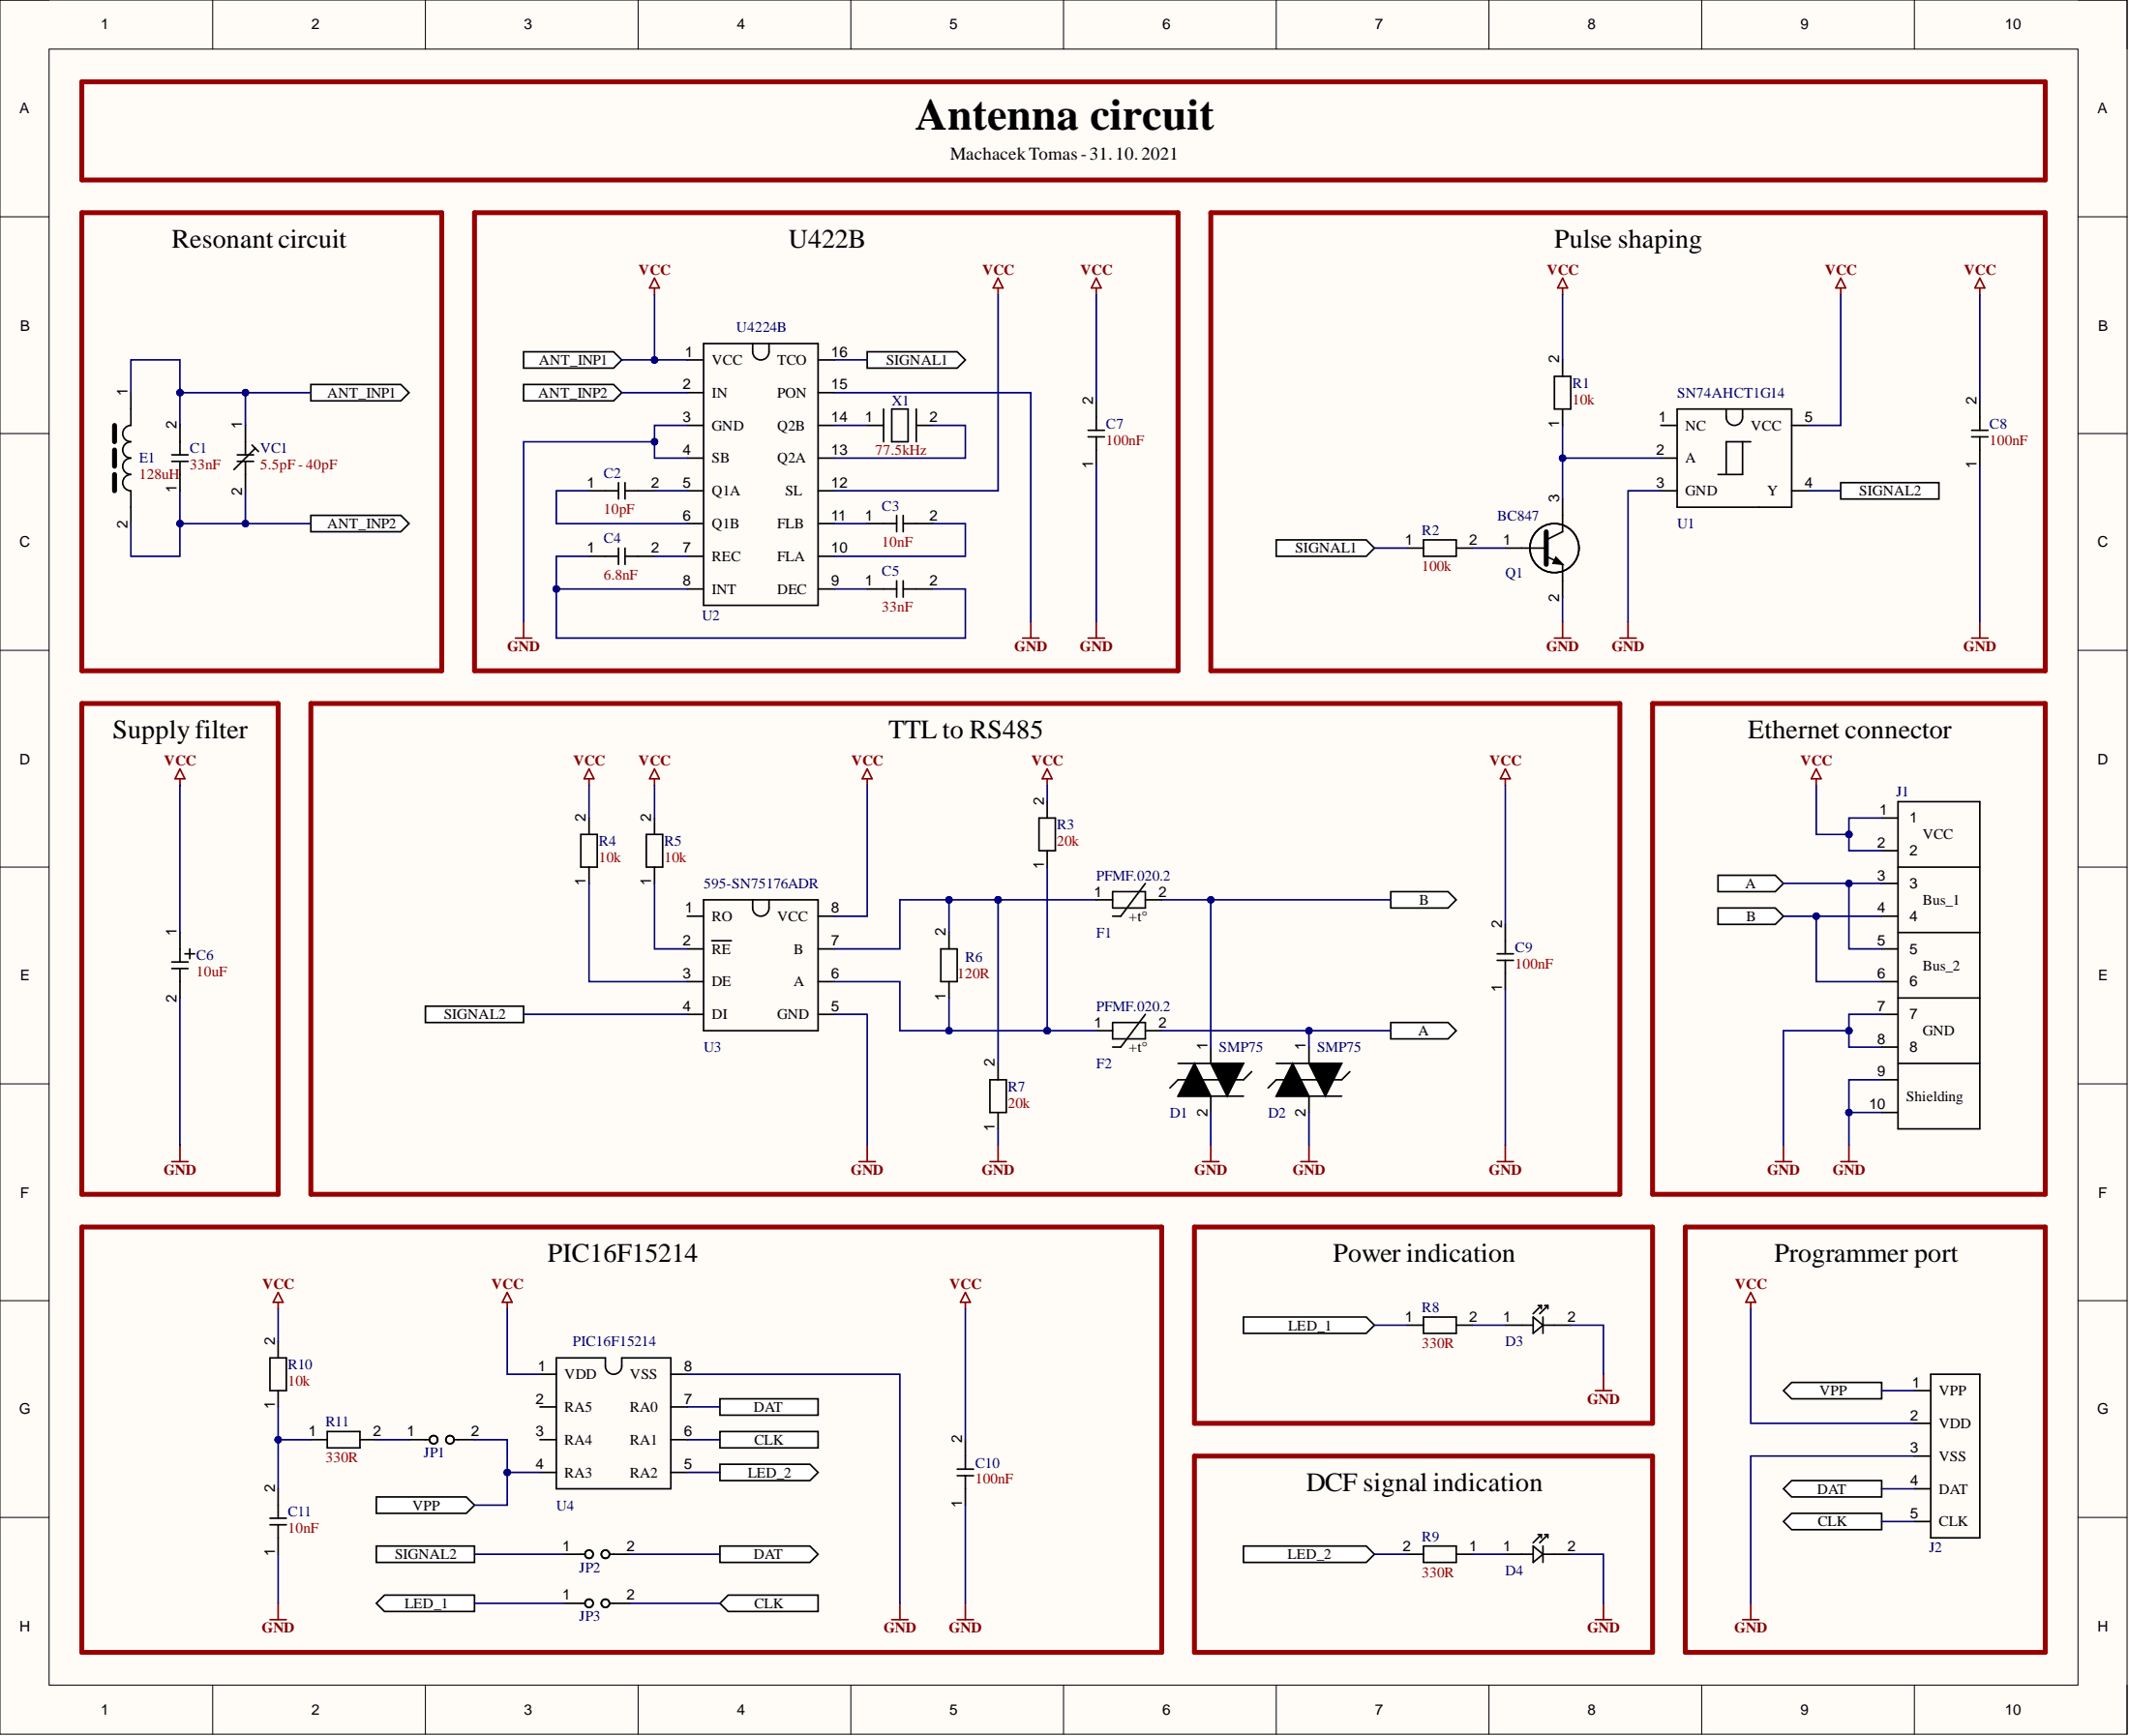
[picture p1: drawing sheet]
<svg xmlns="http://www.w3.org/2000/svg" width="330mm" height="269mm" viewBox="0 0 330 269" stroke-linecap="round" stroke-linejoin="round" font-family="sans-serif">
<path d="M0 0h329.9v268.9h-329.9z" fill-rule="evenodd" fill="#fffcf8"/>
<path d="M0 0h329.9v268.9h-329.9z" fill="none" stroke="#000" stroke-width=".15"/>
<path d="M7.6 7.6h314.7v253.7h-314.7z" fill-rule="evenodd" fill="#fffcf8"/>
<g fill="none" stroke="#000" stroke-width=".15">
<path d="M0 0h7.6M7.6 7.6h314.7v253.7h-314.7zM33 0v7.6M66 0v7.6M99 0v7.6M132 0v7.6M165 0v7.6M197.9 0v7.6M230.9 0v7.6M263.9 0v7.6M296.9 0v7.6M322.3 0h7.6v7.6"/>
<path d="M0 33.6h7.6M322.3 33.6h7.6M0 67.2h7.6M322.3 67.2h7.6M0 100.8h7.6M322.3 100.8h7.6M0 134.4h7.6M322.3 134.4h7.6M0 168.1h7.6M322.3 168.1h7.6M0 201.7h7.6M322.3 201.7h7.6"/>
<path d="M0 235.3h7.6M322.3 235.3h7.6M33 261.3v7.6M66 261.3v7.6M99 261.3v7.6M132 261.3v7.6M165 261.3v7.6M197.9 261.3v7.6M230.9 261.3v7.6M263.9 261.3v7.6M296.9 261.3v7.6M329.9 261.3v7.6"/>
</g>
<g fill="none" stroke="#000" stroke-width=".25">
<path d="M106.6 55.8h2.5M109.1 53.3h17.8v40.6h-17.8zM116.7 53.3v1.2a1.27 1.27 0 0 0 1.3 1.3 1.27 1.27 0 0 0 1.3-1.3v-1.2M126.9 55.8h2.5M20.3 60.9v5.1a1.27 1.27 0 0 0-1.3 1.2 1.27 1.27 0 0 0 1.3 1.3 1.27 1.27 0 0 0-1.3 1.3 1.27 1.27 0 0 0 1.3 1.2 1.27 1.27 0 0 0-1.3 1.3 1.27 1.27 0 0 0 1.3 1.3 1.27 1.27 0 0 0-1.3 1.2 1.27 1.27 0 0 0 1.3 1.3v5.1M106.6 60.9h2.5M106.6 66h2.5M106.6 71h2.5M106.6 76.1h2.5M126.9 60.9h2.5M126.9 66h2.5M126.9 71h2.5"/>
<path d="M126.9 76.1h2.5M106.6 81.2h2.5M106.6 86.3h2.5M106.6 91.3h2.5M126.9 81.2h2.5M126.9 86.3h2.5M126.9 91.3h2.5"/>
</g>
<path d="M17.8 66v2.5M17.8 69.8v2.5M17.8 73.6v2.5" fill="none" stroke="#000" stroke-width=".76"/>
<path d="M81.2 54.5h14l1.2 1.3-1.2 1.3h-14z" fill-rule="evenodd" fill="#fff"/>
<path d="M81.2 54.5h14l1.2 1.3-1.2 1.3h-14z" fill="none" stroke="#000" stroke-width=".25"/>
<path d="M81.2 59.6h14l1.2 1.3-1.2 1.3h-14z" fill-rule="evenodd" fill="#fff"/>
<path d="M81.2 59.6h14l1.2 1.3-1.2 1.3h-14z" fill="none" stroke="#000" stroke-width=".25"/>
<path d="M101.5 43.1l.8 1.6h-1.6zM101.5 44.7v1" fill="none" stroke="#800000" stroke-width=".25"/>
<path d="M48.2 59.6h14l1.2 1.3-1.2 1.3h-14z" fill-rule="evenodd" fill="#fff"/>
<path d="M48.2 59.6h14l1.2 1.3-1.2 1.3h-14z" fill="none" stroke="#000" stroke-width=".25"/>
<path d="M48.2 79.9h14l1.2 1.3-1.2 1.2h-14z" fill-rule="evenodd" fill="#fff"/>
<g fill="none" stroke="#000" stroke-width=".25">
<path d="M26.6 71.5h2.6M26.6 70.5h2.6M27.9 66v4.5M27.9 71.5v4.6M48.2 79.9h14l1.2 1.3-1.2 1.2h-14zM91.4 76.1h4.5M95.9 74.8v2.6M96.9 74.8v2.6M96.9 76.1h4.6M134.5 66h2.5M137 63.4v5.1M138.3 63.4h2.5v5.1h-2.5z"/>
<path d="M139.1 79.9v2.5M140.1 79.9v2.5M142.1 63.4v5.1M142.1 66h2.5M91.4 86.3h4.5M95.9 85v2.5M96.9 85v2.5M96.9 86.3h4.6M134.5 91.3h4.6M134.5 81.2h4.6M139.1 90.1v2.5M140.1 90.1v2.5"/>
<path d="M140.1 91.3h4.5M140.1 81.2h4.5"/>
</g>
<path d="M154.8 43.1l.8 1.6h-1.6zM154.8 44.7v1M79.9 98.9h2.6M81.2 96.4v2.5M158.6 98.9h2.5M159.9 96.4v2.5" fill="none" stroke="#800000" stroke-width=".25"/>
<path d="M134.5 54.5h14l1.2 1.3-1.2 1.3h-14z" fill-rule="evenodd" fill="#fff"/>
<path d="M134.5 54.5h14l1.2 1.3-1.2 1.3h-14z" fill="none" stroke="#000" stroke-width=".25"/>
<path d="M197.9 83.7h14l1.3 1.3-1.3 1.3h-14z" fill-rule="evenodd" fill="#fff"/>
<path d="M241.1 58.3h2.5v5.1h-2.5zM242.4 55.8v2.5M242.4 63.4v2.6M197.9 83.7h14l1.3 1.3-1.3 1.3h-14zM218.2 85h2.6M220.8 83.7h5.1v2.6h-5.1zM225.9 85h2.5" fill="none" stroke="#000" stroke-width=".25"/>
<path d="M242.4 43.1l.7 1.6h-1.5zM242.4 44.7v1M285.5 43.1l.8 1.6h-1.6zM285.5 44.7v1M241.1 98.9h2.5M242.4 96.4v2.5M251.2 98.9h2.6M252.5 96.4v2.5" fill="none" stroke="#800000" stroke-width=".25"/>
<path d="M285.5 74.8h15.2v2.6h-15.2z" fill-rule="evenodd" fill="#fff"/>
<path d="M285.5 74.8h15.2v2.6h-15.2z" fill="none" stroke="#000" stroke-width=".25"/>
<path d="M91.4 119.2l.7 1.5h-1.5zM91.4 120.7v1.1" fill="none" stroke="#800000" stroke-width=".25"/>
<path d="M66 156h15.2v2.5h-15.2z" fill-rule="evenodd" fill="#fff"/>
<path d="M66 156h15.2v2.5h-15.2zM145.9 147.1h2.6v5.1h-2.6zM147.2 144.6v2.5M147.2 152.2v2.5" fill="none" stroke="#000" stroke-width=".25"/>
<path d="M134.5 119.2l.8 1.5h-1.6zM134.5 120.7v1.1M134.5 177.6v2.5M133.2 180.1h2.6" fill="none" stroke="#800000" stroke-width=".25"/>
<path d="M215.7 138.3h8.9l1.3 1.2-1.3 1.3h-8.9z" fill-rule="evenodd" fill="#fff"/>
<path d="M215.7 138.3h8.9l1.3 1.2-1.3 1.3h-8.9z" fill="none" stroke="#000" stroke-width=".25"/>
<path d="M215.7 158.5h8.9l1.3 1.3-1.3 1.3h-8.9z" fill-rule="evenodd" fill="#fff"/>
<path d="M215.7 158.5h8.9l1.3 1.3-1.3 1.3h-8.9z" fill="none" stroke="#000" stroke-width=".25"/>
<path d="M281.7 119.2l.7 1.5h-1.5zM281.7 120.7v1.1M276.6 177.6v2.5M286.8 177.6v2.5M275.3 180.1h2.6M285.5 180.1h2.5" fill="none" stroke="#800000" stroke-width=".25"/>
<path d="M266.5 140.8h8.8l1.3 1.3-1.3 1.2h-8.8z" fill-rule="evenodd" fill="#fff"/>
<path d="M266.5 140.8h8.8l1.3 1.3-1.3 1.2h-8.8z" fill="none" stroke="#000" stroke-width=".25"/>
<path d="M266.5 135.7h8.8l1.3 1.3-1.3 1.3h-8.8z" fill-rule="evenodd" fill="#fff"/>
<g fill="none" stroke="#000" stroke-width=".25">
<path d="M36.8 70.5h2.5M36.8 71.5h2.5M38.1 66v4.5M38.1 71.5v4.6M39.1 69l1 1M39.6 69.5l-3.3 3.3M242.4 77.4v5l-2.6 1.3M257.6 66h2.5M257.6 71h2.5M257.6 76.1h2.5M260.1 63.4h17.8v15.2h-17.8zM267.7 63.4v1.3a1.27 1.27 0 0 0 1.3 1.3 1.27 1.27 0 0 0 1.3-1.3v-1.3"/>
<path d="M270.3 68.5v5.1h-3.8M271.5 68.5h-3.8v5.1M277.9 66h2.5M277.9 76.1h2.5M233.5 85h6.3M239.8 86.3l2.2 1M241.3 86.4l1 1.1-1.4-.2zM242.4 87.5v5.1M90.1 129.4h2.5v5h-2.5zM91.4 126.8v2.6M91.4 134.4v2.6M100.2 129.4h2.6v5h-2.6z"/>
<path d="M101.5 126.8v2.6M101.5 134.4v2.6M109.1 139.5h17.8v20.3h-17.8zM116.7 139.5v1.3a1.27 1.27 0 0 0 1.3 1.3 1.27 1.27 0 0 0 1.3-1.3v-1.3M161.1 126.8h2.6v5.1h-2.6zM162.4 124.3v2.5M162.4 131.9v2.5M170 139.5h2.6M172.6 138.3h5v2.5h-5zM177.6 137l-3.8 5.1h-1.2M177.6 139.5h2.6M266.5 135.7h8.8l1.3 1.3-1.3 1.3h-8.8z"/>
<path d="M291.8 131.9h2.6M291.8 126.8h2.6M291.8 137h2.6M294.4 134.4h12.7M294.4 124.3h12.7v50.7h-12.7zM26.6 149.2h2.6M26.6 150.2h2.6M27.9 144.6v4.6M27.9 150.2v4.5M28.7 147.9h1.5M29.4 147.1v1.6M106.6 142.1h2.5"/>
<path d="M106.6 147.1h2.5M106.6 152.2h2.5M106.6 157.3h2.5M110.4 145.9h3M126.9 142.1h2.5M126.9 147.1h2.5M126.9 152.2h2.5M126.9 157.3h2.5M170 159.8h2.6M172.6 158.5h5v2.6h-5zM177.6 157.3l-3.8 5h-1.2M177.6 159.8h2.6"/>
<path d="M291.8 142.1h2.6M291.8 147.1h2.6M291.8 152.2h2.6M291.8 157.3h2.6M294.4 144.6h12.7M294.4 154.7h12.7M153.5 167.4h2.6v5.1h-2.6zM154.8 164.9v2.5M154.8 172.5v2.5M182.7 164.9h10.2M182.7 170h10.2M185.3 164.9l2.5 5.1h-5.1z"/>
<path d="M187.8 164.9h5.1l-2.6 5.1zM187.8 162.3v2.6M187.8 170v2.5M194.1 166.2l-1.2 1.2h-10.2l-1.3 1.3M197.9 164.9h10.2M197.9 170h10.2M200.5 164.9l2.5 5.1h-5.1zM203 164.9h5.1l-2.5 5.1zM203 162.3v2.6M203 170v2.5M209.4 166.2l-1.3 1.2h-10.2l-1.2 1.3M291.8 162.3h2.6"/>
<path d="M291.8 167.4h2.6M291.8 172.5h2.6M294.4 164.9h12.7M83.7 213.1h2.6M83.7 218.2h2.6M86.3 210.5h7.6v1.3a1.27 1.27 0 0 0 1.3 1.3 1.27 1.27 0 0 0 1.2-1.3v-1.3h7.6v20.3h-17.7zM104 213.1h2.6M104 218.2h2.6M218.2 205.5h2.6M220.8 204.2h5.1v2.5h-5.1zM225.9 205.5h2.5M233.5 205.5h4.3"/>
<path d="M237.8 204.2l1.5 1.3-1.5 1.2zM238.5 202.4h.6M239.1 202.4l-1.3 1.3M239.1 202.4v.5M239.3 204.2v2.5M239.3 205.5h4.3M239.6 202.4h.5M240.1 202.4l-1.3 1.3M240.1 202.4v.5M296.9 215.6h2.6M299.5 213.1h7.6v25.3h-7.6zM83.7 223.2h2.6"/>
<path d="M83.7 228.3h2.6M104 223.2h2.6M104 228.3h2.6M220.8 239.7h5.1v2.6h-5.1zM237.8 239.7l1.5 1.3-1.5 1.3zM238.5 237.9h.6M239.1 237.9v.5M239.1 237.9l-1.3 1.3M239.3 239.7v2.6M239.6 237.9h.5M240.1 237.9v.5M240.1 237.9l-1.3 1.3"/>
<path d="M296.9 230.8h2.6M296.9 220.7h2.6M296.9 225.8h2.6M296.9 235.9h2.6M218.2 241h2.6M225.9 241h2.5M233.5 241h4.3M239.3 241h4.3"/>
<circle cx="241.1" cy="85" r="3.8"/>
</g>
<g fill="none" stroke="#800000" stroke-width=".25">
<path d="M27.9 119.2l.8 1.5h-1.5zM101.5 119.2l.8 1.5h-1.6zM162.4 119.2l.8 1.5h-1.5zM27.9 120.7v1.1M101.5 120.7v1.1M162.4 120.7v1.1M27.9 177.6v2.5M154.8 177.6v2.5M187.8 177.6v2.5M203 177.6v2.5M26.6 180.1h2.6M153.5 180.1h2.6"/>
<path d="M186.5 180.1h2.6M201.7 180.1h2.6M78.7 200.4l.7 1.5h-1.5zM78.7 201.9v1M138.3 251.1h2.5M139.6 248.6v2.5"/>
</g>
<path d="M12.7 33h55.8v71h-55.8zM73.6 33h109.1v71h-109.1zM12.7 109.1h30.4v76.1h-30.4zM48.2 109.1h203v76.1h-203zM256.3 109.1h60.9v76.1h-60.9z" fill="none" stroke="#980000" stroke-width=".76"/>
<path d="M241.3 86.4l1 1.1-1.4-.2zM185.3 164.9l2.5 5.1h-5.1zM187.8 164.9h5.1l-2.6 5.1zM200.5 164.9l2.5 5.1h-5.1zM203 164.9h5.1l-2.5 5.1z" fill="#000"/>
<path d="M239.8 82.4v5.1" fill="none" stroke="#000" stroke-width=".76"/>
<path d="M111.7 227h13.9l1.3 1.3-1.3 1.3h-13.9z" fill-rule="evenodd" fill="#fff"/>
<path d="M111.7 227h13.9l1.3 1.3-1.3 1.3h-13.9z" fill="none" stroke="#000" stroke-width=".25"/>
<path d="M58.4 232.1h13.9l1.3 1.3-1.3 1.2h-13.9z" fill-rule="evenodd" fill="#fff"/>
<path d="M58.4 232.1h13.9l1.3 1.3-1.3 1.2h-13.9z" fill="none" stroke="#000" stroke-width=".25"/>
<path d="M111.7 222h15.2v2.5h-15.2z" fill-rule="evenodd" fill="#fff"/>
<path d="M111.7 222h15.2v2.5h-15.2z" fill="none" stroke="#000" stroke-width=".25"/>
<path d="M111.7 216.9h15.2v2.5h-15.2z" fill-rule="evenodd" fill="#fff"/>
<path d="M111.7 216.9h15.2v2.5h-15.2z" fill="none" stroke="#000" stroke-width=".25"/>
<path d="M276.6 215.6l1.3-1.2h13.9v2.5h-13.9z" fill-rule="evenodd" fill="#fff"/>
<path d="M276.6 215.6l1.3-1.2h13.9v2.5h-13.9z" fill="none" stroke="#000" stroke-width=".25"/>
<path d="M271.5 200.4l.8 1.5h-1.5zM271.5 201.9v1" fill="none" stroke="#800000" stroke-width=".25"/>
<path d="M276.6 235.9l1.3-1.3h13.9v2.6h-13.9z" fill-rule="evenodd" fill="#fff"/>
<path d="M276.6 235.9l1.3-1.3h13.9v2.6h-13.9z" fill="none" stroke="#000" stroke-width=".25"/>
<path d="M276.6 230.8l1.3-1.2h13.9v2.5h-13.9z" fill-rule="evenodd" fill="#fff"/>
<path d="M276.6 230.8l1.3-1.2h13.9v2.5h-13.9z" fill="none" stroke="#000" stroke-width=".25"/>
<path d="M270.3 251.1h2.5M271.5 248.6v2.5" fill="none" stroke="#800000" stroke-width=".25"/>
<path d="M192.9 204.2h19l1.3 1.3-1.3 1.2h-19z" fill-rule="evenodd" fill="#fff"/>
<path d="M192.9 204.2h19l1.3 1.3-1.3 1.2h-19z" fill="none" stroke="#000" stroke-width=".25"/>
<path d="M111.7 239.7h13.9l1.3 1.3-1.3 1.3h-13.9z" fill-rule="evenodd" fill="#fff"/>
<path d="M111.7 239.7h13.9l1.3 1.3-1.3 1.3h-13.9z" fill="none" stroke="#000" stroke-width=".25"/>
<path d="M58.4 239.7h15.2v2.6h-15.2z" fill-rule="evenodd" fill="#fff"/>
<path d="M58.4 239.7h15.2v2.6h-15.2z" fill="none" stroke="#000" stroke-width=".25"/>
<path d="M247.4 215.6h2.6M248.7 213.1v2.5M247.4 251.1h2.6M248.7 248.6v2.5" fill="none" stroke="#800000" stroke-width=".25"/>
<path d="M192.9 239.7h19l1.3 1.3-1.3 1.3h-19z" fill-rule="evenodd" fill="#fff"/>
<g fill="none" stroke="#000" stroke-width=".25">
<path d="M168.8 67.7h2.5M168.8 66.7h2.5M170 62.2v4.5M170 67.7v4.6M232.2 148.9h2.5M232.2 147.9h2.5M233.5 143.3v4.6M233.5 148.9v4.6M41.9 210.5h2.5v5.1h-2.5zM43.1 208v2.5M43.1 215.6v2.6M41.9 236.4h2.5"/>
<path d="M41.9 235.4h2.5M43.1 230.8v4.6M43.1 236.4v4.6M48.2 223.2h2.6M50.8 222h5v2.5h-5zM55.8 223.2h2.6M63.4 223.2h3.1M70.5 223.2h3.1M148.5 228.8h2.5M148.5 227.8h2.5M149.7 223.2v4.6M149.7 228.8v4.6"/>
<path d="M192.9 239.7h19l1.3 1.3-1.3 1.3h-19zM87.6 241h3M94.7 241h3"/>
<circle cx="67.2" cy="223.2" r=".63"/>
<circle cx="67.3" cy="223.2" r=".64"/>
<circle cx="69.8" cy="223.2" r=".63"/>
<circle cx="69.8" cy="223.2" r=".64"/>
<circle cx="91.4" cy="241" r=".63"/>
<circle cx="91.4" cy="241" r=".64"/>
<circle cx="93.9" cy="241" r=".63"/>
<circle cx="93.9" cy="241" r=".64"/>
</g>
<path d="M185.3 190.3h71v30.4h-71zM261.4 190.3h55.8v65.9h-55.8z" fill="none" stroke="#980000" stroke-width=".76"/>
<g fill="none" stroke="#800000" stroke-width=".25">
<path d="M170 44.7v1M170 43.1l.8 1.6h-1.5zM168.8 98.9h2.5M170 96.4v2.5M233.5 119.2l.7 1.5h-1.5zM233.5 120.7v1.1M233.5 177.6v2.5M232.2 180.1h2.5M43.1 200.4l.8 1.5h-1.5zM43.1 201.9v1M149.7 200.4l.8 1.5h-1.5zM149.7 201.9v1"/>
<path d="M41.9 251.1h2.5M43.1 248.6v2.5M148.5 251.1h2.5M149.7 248.6v2.5"/>
</g>
<path d="M111.7 248.6l1.2-1.3h14v2.6h-14z" fill-rule="evenodd" fill="#fff"/>
<path d="M111.7 248.6l1.2-1.3h14v2.6h-14z" fill="none" stroke="#000" stroke-width=".25"/>
<path d="M58.4 248.6l1.2-1.3h14v2.6h-14z" fill-rule="evenodd" fill="#fff"/>
<g fill="none" stroke="#000" stroke-width=".25">
<path d="M305.8 67.7h2.5M305.8 66.7h2.5M307.1 62.2v4.5M307.1 67.7v4.6M58.4 248.6l1.2-1.3h14v2.6h-14zM87.6 248.6h3M94.7 248.6h3"/>
<circle cx="91.4" cy="248.6" r=".63"/>
<circle cx="91.4" cy="248.6" r=".64"/>
<circle cx="93.9" cy="248.6" r=".63"/>
<circle cx="93.9" cy="248.6" r=".64"/>
</g>
<path d="M307.1 43.1l.7 1.6h-1.5zM307.1 44.7v1M305.8 98.9h2.5M307.1 96.4v2.5" fill="none" stroke="#800000" stroke-width=".25"/>
<path d="M12.7 12.7h304.5v15.2h-304.5zM187.8 33h129.4v71h-129.4zM12.7 190.3h167.5v65.9h-167.5zM185.3 225.8h71v30.4h-71z" fill="none" stroke="#980000" stroke-width=".76"/>
<path d="M101.5 45.7v10.1M96.4 60.9h10.2" fill="none" stroke="#000080" stroke-width=".25"/>
<circle cx="101.5" cy="55.8" r=".51" fill="#000080"/>
<circle cx="101.5" cy="55.8" r=".51" fill="none" stroke="#000080" stroke-width=".15"/>
<path d="M20.3 81.2v5.1h7.6v-5.1" fill="none" stroke="#000080" stroke-width=".25"/>
<circle cx="27.9" cy="81.2" r=".51" fill="#000080"/>
<circle cx="27.9" cy="81.2" r=".51" fill="none" stroke="#000080" stroke-width=".15"/>
<path d="M20.3 60.9v-5.1h7.6v5.1" fill="none" stroke="#000080" stroke-width=".25"/>
<circle cx="27.9" cy="60.9" r=".51" fill="#000080"/>
<circle cx="27.9" cy="60.9" r=".51" fill="none" stroke="#000080" stroke-width=".15"/>
<path d="M91.4 76.1h-5.1v5.1h20.3M101.5 76.1h5.1M91.4 86.3h-5.1v5h20.3" fill="none" stroke="#000080" stroke-width=".25"/>
<circle cx="86.3" cy="91.3" r=".51" fill="#000080"/>
<circle cx="86.3" cy="91.3" r=".51" fill="none" stroke="#000080" stroke-width=".15"/>
<path d="M86.3 91.3v7.6h63.4v-7.6h-5.1M101.5 86.3h5.1M129.4 91.3h5.1" fill="none" stroke="#000080" stroke-width=".25"/>
<circle cx="86.3" cy="91.3" r=".51" fill="#000080"/>
<circle cx="86.3" cy="91.3" r=".51" fill="none" stroke="#000080" stroke-width=".15"/>
<path d="M154.8 45.7v30.4h-25.4M101.5 68.5h-20.3v27.9M129.4 66h5.1M144.6 66h5.1v5h-20.3M129.4 81.2h5.1M144.6 81.2h5.1v5.1h-20.3" fill="none" stroke="#000080" stroke-width=".25"/>
<circle cx="101.5" cy="68.5" r=".51" fill="#000080"/>
<circle cx="101.5" cy="68.5" r=".51" fill="none" stroke="#000080" stroke-width=".15"/>
<path d="M129.4 55.8h5.1M242.4 45.7v10.1M129.4 60.9h30.5v35.5M213.2 85h5M286.8 159.8h-10.2v17.8" fill="none" stroke="#000080" stroke-width=".25"/>
<circle cx="286.8" cy="159.8" r=".51" fill="#000080"/>
<circle cx="286.8" cy="159.8" r=".51" fill="none" stroke="#000080" stroke-width=".15"/>
<path d="M281.7 121.8v7.6h5.1" fill="none" stroke="#000080" stroke-width=".25"/>
<circle cx="286.8" cy="129.4" r=".51" fill="#000080"/>
<circle cx="286.8" cy="129.4" r=".51" fill="none" stroke="#000080" stroke-width=".15"/>
<path d="M242.4 71h15.2M91.4 121.8v5M101.5 121.8v5M187.8 172.5v5.1M203 172.5v5.1" fill="none" stroke="#000080" stroke-width=".25"/>
<circle cx="242.4" cy="71" r=".51" fill="#000080"/>
<circle cx="242.4" cy="71" r=".51" fill="none" stroke="#000080" stroke-width=".15"/>
<g fill="none" stroke="#000080" stroke-width=".25">
<path d="M285.5 45.7v20.3h-5.1M38.1 60.9v5.1M257.6 76.1h-5.1v20.3M280.4 76.1h5.1M228.4 85h5.1M242.4 92.6v3.8M27.9 121.8v22.8M91.4 137v15.2h15.2M101.5 137v10.1h5.1M134.5 121.8v20.3h-5.1M162.4 121.8v2.5M27.9 154.7v22.9"/>
<path d="M81.2 157.3h25.4M129.4 157.3h5.1v20.3M154.8 175v2.6"/>
</g>
<circle cx="38.1" cy="60.9" r=".51" fill="#000080"/>
<circle cx="38.1" cy="60.9" r=".51" fill="none" stroke="#000080" stroke-width=".15"/>
<path d="M38.1 76.1v5.1" fill="none" stroke="#000080" stroke-width=".25"/>
<circle cx="38.1" cy="81.2" r=".51" fill="#000080"/>
<circle cx="38.1" cy="81.2" r=".51" fill="none" stroke="#000080" stroke-width=".15"/>
<path d="M286.8 137v10.1h5" fill="none" stroke="#000080" stroke-width=".25"/>
<circle cx="286.8" cy="137" r=".51" fill="#000080"/>
<circle cx="286.8" cy="137" r=".51" fill="none" stroke="#000080" stroke-width=".15"/>
<path d="M281.7 142.1v10.1h10.1" fill="none" stroke="#000080" stroke-width=".25"/>
<circle cx="281.7" cy="142.1" r=".51" fill="#000080"/>
<circle cx="281.7" cy="142.1" r=".51" fill="none" stroke="#000080" stroke-width=".15"/>
<path d="M286.8 172.5h5" fill="none" stroke="#000080" stroke-width=".25"/>
<circle cx="286.8" cy="172.5" r=".51" fill="#000080"/>
<circle cx="286.8" cy="172.5" r=".51" fill="none" stroke="#000080" stroke-width=".15"/>
<g fill="none" stroke="#000080" stroke-width=".25">
<path d="M170 45.7v16.5M170 72.3v24.1M233.5 121.8v21.5M233.5 153.5v24.1M43.1 218.2v5M78.7 202.9v10.2h5M106.6 213.1h33v35.5M106.6 218.2h5.1M213.2 205.5h5M228.4 205.5h5.1M243.6 205.5h5.1v7.6M271.5 202.9v17.8h25.4"/>
<path d="M291.8 215.6h5.1M106.6 223.2h5.1M106.6 228.3h5.1M149.7 233.4v15.2M291.8 235.9h5.1M291.8 230.8h5.1M296.9 225.8h-25.4v22.8M213.2 241h5M228.4 241h5.1M243.6 241h5.1v7.6"/>
</g>
<circle cx="43.1" cy="223.2" r=".51" fill="#000080"/>
<circle cx="43.1" cy="223.2" r=".51" fill="none" stroke="#000080" stroke-width=".15"/>
<path d="M48.2 223.2h-5.1v7.6" fill="none" stroke="#000080" stroke-width=".25"/>
<circle cx="43.1" cy="223.2" r=".51" fill="#000080"/>
<circle cx="43.1" cy="223.2" r=".51" fill="none" stroke="#000080" stroke-width=".15"/>
<path d="M83.7 228.3h-5v5.1h-5.1" fill="none" stroke="#000080" stroke-width=".25"/>
<circle cx="78.7" cy="228.3" r=".51" fill="#000080"/>
<circle cx="78.7" cy="228.3" r=".51" fill="none" stroke="#000080" stroke-width=".15"/>
<path d="M73.6 223.2h5.1v5.1" fill="none" stroke="#000080" stroke-width=".25"/>
<circle cx="78.7" cy="228.3" r=".51" fill="#000080"/>
<circle cx="78.7" cy="228.3" r=".51" fill="none" stroke="#000080" stroke-width=".15"/>
<path d="M307.1 45.7v16.5M307.1 72.3v24.1M203 159.8v2.5M43.1 202.9v5.1M149.7 202.9v20.3M58.4 223.2h5M43.1 241v7.6M73.6 241h14M73.6 248.6h14M97.7 241h14M97.7 248.6h14" fill="none" stroke="#000080" stroke-width=".25"/>
<circle cx="203" cy="159.8" r=".51" fill="#000080"/>
<circle cx="203" cy="159.8" r=".51" fill="none" stroke="#000080" stroke-width=".15"/>
<path d="M187.8 139.5v22.8" fill="none" stroke="#000080" stroke-width=".25"/>
<circle cx="187.8" cy="139.5" r=".51" fill="#000080"/>
<circle cx="187.8" cy="139.5" r=".51" fill="none" stroke="#000080" stroke-width=".15"/>
<path d="M162.4 134.4v25.4" fill="none" stroke="#000080" stroke-width=".25"/>
<circle cx="162.4" cy="159.8" r=".51" fill="#000080"/>
<circle cx="162.4" cy="159.8" r=".51" fill="none" stroke="#000080" stroke-width=".15"/>
<path d="M154.8 139.5v25.4" fill="none" stroke="#000080" stroke-width=".25"/>
<circle cx="154.8" cy="139.5" r=".51" fill="#000080"/>
<circle cx="154.8" cy="139.5" r=".51" fill="none" stroke="#000080" stroke-width=".15"/>
<path d="M154.8 139.5h15.2" fill="none" stroke="#000080" stroke-width=".25"/>
<circle cx="154.8" cy="139.5" r=".51" fill="#000080"/>
<circle cx="154.8" cy="139.5" r=".51" fill="none" stroke="#000080" stroke-width=".15"/>
<path d="M162.4 159.8h7.6" fill="none" stroke="#000080" stroke-width=".25"/>
<circle cx="162.4" cy="159.8" r=".51" fill="#000080"/>
<circle cx="162.4" cy="159.8" r=".51" fill="none" stroke="#000080" stroke-width=".15"/>
<path d="M147.2 154.7v5.1" fill="none" stroke="#000080" stroke-width=".25"/>
<circle cx="147.2" cy="159.8" r=".51" fill="#000080"/>
<circle cx="147.2" cy="159.8" r=".51" fill="none" stroke="#000080" stroke-width=".15"/>
<path d="M147.2 139.5v5.1" fill="none" stroke="#000080" stroke-width=".25"/>
<circle cx="147.2" cy="139.5" r=".51" fill="#000080"/>
<circle cx="147.2" cy="139.5" r=".51" fill="none" stroke="#000080" stroke-width=".15"/>
<path d="M27.9 76.1v5.1h20.3" fill="none" stroke="#000080" stroke-width=".25"/>
<circle cx="27.9" cy="81.2" r=".51" fill="#000080"/>
<circle cx="27.9" cy="81.2" r=".51" fill="none" stroke="#000080" stroke-width=".15"/>
<circle cx="38.1" cy="81.2" r=".51" fill="#000080"/>
<circle cx="38.1" cy="81.2" r=".51" fill="none" stroke="#000080" stroke-width=".15"/>
<path d="M48.2 60.9h-20.3v5.1" fill="none" stroke="#000080" stroke-width=".25"/>
<circle cx="38.1" cy="60.9" r=".51" fill="#000080"/>
<circle cx="38.1" cy="60.9" r=".51" fill="none" stroke="#000080" stroke-width=".15"/>
<circle cx="27.9" cy="60.9" r=".51" fill="#000080"/>
<circle cx="27.9" cy="60.9" r=".51" fill="none" stroke="#000080" stroke-width=".15"/>
<path d="M96.4 55.8h10.2" fill="none" stroke="#000080" stroke-width=".25"/>
<circle cx="101.5" cy="55.8" r=".51" fill="#000080"/>
<circle cx="101.5" cy="55.8" r=".51" fill="none" stroke="#000080" stroke-width=".15"/>
<path d="M106.6 66h-5.1v5h5.1" fill="none" stroke="#000080" stroke-width=".25"/>
<circle cx="101.5" cy="68.5" r=".51" fill="#000080"/>
<circle cx="101.5" cy="68.5" r=".51" fill="none" stroke="#000080" stroke-width=".15"/>
<path d="M129.4 152.2h10.2v7.6h22.8" fill="none" stroke="#000080" stroke-width=".25"/>
<circle cx="147.2" cy="159.8" r=".51" fill="#000080"/>
<circle cx="147.2" cy="159.8" r=".51" fill="none" stroke="#000080" stroke-width=".15"/>
<circle cx="162.4" cy="159.8" r=".51" fill="#000080"/>
<circle cx="162.4" cy="159.8" r=".51" fill="none" stroke="#000080" stroke-width=".15"/>
<path d="M154.8 139.5h-15.2v7.6h-10.2" fill="none" stroke="#000080" stroke-width=".25"/>
<circle cx="147.2" cy="139.5" r=".51" fill="#000080"/>
<circle cx="147.2" cy="139.5" r=".51" fill="none" stroke="#000080" stroke-width=".15"/>
<circle cx="154.8" cy="139.5" r=".51" fill="#000080"/>
<circle cx="154.8" cy="139.5" r=".51" fill="none" stroke="#000080" stroke-width=".15"/>
<path d="M180.2 159.8h35.5" fill="none" stroke="#000080" stroke-width=".25"/>
<circle cx="203" cy="159.8" r=".51" fill="#000080"/>
<circle cx="203" cy="159.8" r=".51" fill="none" stroke="#000080" stroke-width=".15"/>
<path d="M180.2 139.5h35.5" fill="none" stroke="#000080" stroke-width=".25"/>
<circle cx="187.8" cy="139.5" r=".51" fill="#000080"/>
<circle cx="187.8" cy="139.5" r=".51" fill="none" stroke="#000080" stroke-width=".15"/>
<path d="M276.6 142.1h15.2" fill="none" stroke="#000080" stroke-width=".25"/>
<circle cx="281.7" cy="142.1" r=".51" fill="#000080"/>
<circle cx="281.7" cy="142.1" r=".51" fill="none" stroke="#000080" stroke-width=".15"/>
<path d="M276.6 137h15.2" fill="none" stroke="#000080" stroke-width=".25"/>
<circle cx="286.8" cy="137" r=".51" fill="#000080"/>
<circle cx="286.8" cy="137" r=".51" fill="none" stroke="#000080" stroke-width=".15"/>
<path d="M291.8 167.4h-5v10.2" fill="none" stroke="#000080" stroke-width=".25"/>
<circle cx="286.8" cy="172.5" r=".51" fill="#000080"/>
<circle cx="286.8" cy="172.5" r=".51" fill="none" stroke="#000080" stroke-width=".15"/>
<path d="M291.8 157.3h-5v5h5" fill="none" stroke="#000080" stroke-width=".25"/>
<circle cx="286.8" cy="159.8" r=".51" fill="#000080"/>
<circle cx="286.8" cy="159.8" r=".51" fill="none" stroke="#000080" stroke-width=".15"/>
<path d="M291.8 126.8h-5v5.1h5" fill="none" stroke="#000080" stroke-width=".25"/>
<circle cx="286.8" cy="129.4" r=".51" fill="#000080"/>
<circle cx="286.8" cy="129.4" r=".51" fill="none" stroke="#000080" stroke-width=".15"/>
<path d="M242.4 66v11.4" fill="none" stroke="#000080" stroke-width=".25"/>
<circle cx="242.4" cy="71" r=".51" fill="#000080"/>
<circle cx="242.4" cy="71" r=".51" fill="none" stroke="#000080" stroke-width=".15"/>
<text font-size="6.8" x="141.9" y="20">Antenna circuit</text>
<g font-size="4.1">
<text x="26.6" y="38.4">Resonant circuit</text>
<text x="122.3" y="38.4">U422B</text>
<text x="241.1" y="38.4">Pulse shaping</text>
<text x="17.5" y="114.5">Supply filter</text>
<text x="137.8" y="114.5">TTL to RS485</text>
<text x="271.1" y="114.5">Ethernet connector</text>
<text x="84.9" y="195.7">PIC16F15214</text>
<text x="206.7" y="195.7">Power indication</text>
<text x="275.2" y="195.7">Programmer port</text>
<text x="202.6" y="231.2">DCF signal indication</text>
</g>
<text font-size="2.8" x="147.4" y="24.8">MachacekTomas-31.10.2021</text>
<g font-size="2.3">
<text x="15.6" y="4.6">1</text>
<text x="48.3" y="4.6">2</text>
<text x="81.3" y="4.6">3</text>
<text x="114.3" y="4.6">4</text>
<text x="147.3" y="4.6">5</text>
<text x="180.3" y="4.6">6</text>
<text x="213.3" y="4.6">7</text>
<text x="246.2" y="4.6">8</text>
<text x="279.2" y="4.6">9</text>
<text x="311" y="4.6">10</text>
<text x="3" y="17.6">A</text>
<text x="325.3" y="17.6">A</text>
<text x="3.1" y="51.2">B</text>
<text x="325.4" y="51.2">B</text>
<text x="83.6" y="56.6">ANT_INP1</text>
<text x="106.2" y="55.3">1</text>
<text x="110.4" y="56.6">VCC</text>
<text x="120.5" y="56.6">TCO</text>
<text x="128.9" y="55.3">16</text>
<text x="137.5" y="56.6">SIGNAL1</text>
<text x="241.8" y="56.3" transform="rotate(-90 241.8 56.3)">2</text>
<text x="19.8" y="61.4" transform="rotate(-90 19.8 61.4)">1</text>
<text x="50.8" y="61.6">ANT_INP1</text>
<text x="83.5" y="61.6">ANT_INP2</text>
<text x="105.9" y="60.4">2</text>
<text x="105.9" y="65.5">3</text>
<text x="110.4" y="61.6">IN</text>
<text x="120.5" y="61.6">PON</text>
<text x="128.9" y="65.5">14</text>
<text x="128.9" y="60.4">15</text>
<text x="134.2" y="65.5">1</text>
<text x="144.1" y="65.5">2</text>
<text x="169.5" y="62.7" transform="rotate(-90 169.5 62.7)">2</text>
<text x="257.2" y="65.5">1</text>
<text x="279.9" y="65.5">5</text>
<text x="306.6" y="62.7" transform="rotate(-90 306.6 62.7)">2</text>
<text x="27.4" y="66.5" transform="rotate(-90 27.4 66.5)">2</text>
<text x="37.6" y="66.5" transform="rotate(-90 37.6 66.5)">1</text>
<text x="105.9" y="70.5">4</text>
<text x="110.4" y="66.7">GND</text>
<text x="110.4" y="71.8">SB</text>
<text x="120.5" y="71.8">Q2A</text>
<text x="120.5" y="66.7">Q2B</text>
<text x="128.9" y="70.5">13</text>
<text x="241.8" y="66.3" transform="rotate(-90 241.8 66.3)">1</text>
<text x="256.9" y="70.5">2</text>
<text x="261.4" y="66.7">NC</text>
<text x="261.4" y="71.8">A</text>
<text x="271.5" y="66.7">VCC</text>
<text x="27.4" y="76.4" transform="rotate(-90 27.4 76.4)">1</text>
<text x="37.6" y="76.8" transform="rotate(-90 37.6 76.8)">2</text>
<text x="91" y="75.6">1</text>
<text x="101" y="75.6">2</text>
<text x="105.9" y="75.6">5</text>
<text x="110.4" y="76.9">Q1A</text>
<text x="121.8" y="76.9">SL</text>
<text x="128.9" y="75.6">12</text>
<text x="169.5" y="72.6" transform="rotate(-90 169.5 72.6)">1</text>
<text x="241.8" y="77.9" transform="rotate(-90 241.8 77.9)">3</text>
<text x="256.9" y="75.6">3</text>
<text x="261.4" y="76.9">GND</text>
<text x="274.1" y="76.9">Y</text>
<text x="279.9" y="75.6">4</text>
<text x="288.4" y="76.9">SIGNAL2</text>
<text x="306.6" y="72.6" transform="rotate(-90 306.6 72.6)">1</text>
<text x="19.8" y="81.9" transform="rotate(-90 19.8 81.9)">2</text>
<text x="50.8" y="81.9">ANT_INP2</text>
<text x="105.9" y="80.7">6</text>
<text x="110.4" y="81.9">Q1B</text>
<text x="120.5" y="81.9">FLB</text>
<text x="128.9" y="80.7">11</text>
<text x="134.2" y="80.7">1</text>
<text x="144.1" y="80.7">2</text>
<text x="3" y="84.8">C</text>
<text x="91" y="85.7">1</text>
<text x="101" y="85.7">2</text>
<text x="105.9" y="85.7">7</text>
<text x="110.4" y="87">REC</text>
<text x="120.5" y="87">FLA</text>
<text x="128.9" y="85.7">10</text>
<text x="200.9" y="85.7">SIGNAL1</text>
<text x="217.9" y="84.5">1</text>
<text x="227.9" y="84.5">2</text>
<text x="233.1" y="84.5">1</text>
<text x="325.3" y="84.8">C</text>
<text x="105.9" y="90.8">8</text>
<text x="110.4" y="92.1">INT</text>
<text x="120.5" y="92.1">DEC</text>
<text x="128.9" y="90.8">9</text>
<text x="134.2" y="90.8">1</text>
<text x="144.1" y="90.8">2</text>
<text x="241.8" y="93.3" transform="rotate(-90 241.8 93.3)">2</text>
<text x="3" y="118.5">D</text>
<text x="325.3" y="118.5">D</text>
<text x="161.9" y="124.8" transform="rotate(-90 161.9 124.8)">2</text>
<text x="90.9" y="127.3" transform="rotate(-90 90.9 127.3)">2</text>
<text x="101" y="127.3" transform="rotate(-90 101 127.3)">2</text>
<text x="291.2" y="131.4">2</text>
<text x="291.5" y="126.3">1</text>
<text x="296.2" y="127.6">1</text>
<text x="298.2" y="130.1">VCC</text>
<text x="90.9" y="137.3" transform="rotate(-90 90.9 137.3)">1</text>
<text x="101" y="137.3" transform="rotate(-90 101 137.3)">1</text>
<text x="161.9" y="134.8" transform="rotate(-90 161.9 134.8)">1</text>
<text x="270.7" y="137.7">A</text>
<text x="291.2" y="136.5">3</text>
<text x="296.2" y="132.7">2</text>
<text x="296.2" y="137.7">3</text>
<text x="106.2" y="141.5">1</text>
<text x="110.4" y="142.8">RO</text>
<text x="120.5" y="142.8">VCC</text>
<text x="128.9" y="141.5">8</text>
<text x="169.7" y="139">1</text>
<text x="175.1" y="142.8">+t°</text>
<text x="179.7" y="139">2</text>
<text x="220.1" y="140.3">B</text>
<text x="233" y="143.8" transform="rotate(-90 233 143.8)">2</text>
<text x="270.9" y="142.8">B</text>
<text x="291.2" y="141.5">4</text>
<text x="296.2" y="142.8">4</text>
<text x="298.2" y="140.3">Bus_1</text>
<text x="27.4" y="145.1" transform="rotate(-90 27.4 145.1)">1</text>
<text x="105.9" y="146.6">2</text>
<text x="110.4" y="147.9">RE</text>
<text x="123.1" y="147.9">B</text>
<text x="128.9" y="146.6">7</text>
<text x="146.7" y="145.1" transform="rotate(-90 146.7 145.1)">2</text>
<text x="291.2" y="146.6">5</text>
<text x="296.2" y="147.9">5</text>
<text x="3.1" y="152">E</text>
<text x="27.4" y="155.4" transform="rotate(-90 27.4 155.4)">2</text>
<text x="105.9" y="151.7">3</text>
<text x="110.4" y="153">DE</text>
<text x="123.1" y="153">A</text>
<text x="128.9" y="151.7">6</text>
<text x="146.7" y="155.1" transform="rotate(-90 146.7 155.1)">1</text>
<text x="233" y="153.8" transform="rotate(-90 233 153.8)">1</text>
<text x="291.2" y="151.7">6</text>
<text x="296.2" y="153">6</text>
<text x="298.2" y="150.4">Bus_2</text>
<text x="325.4" y="152">E</text>
<text x="68.9" y="158">SIGNAL2</text>
<text x="105.9" y="156.8">4</text>
<text x="110.4" y="158">DI</text>
<text x="120.5" y="158">GND</text>
<text x="128.9" y="156.8">5</text>
<text x="169.7" y="159.3">1</text>
<text x="179.7" y="159.3">2</text>
<text x="219.9" y="160.6">A</text>
<text x="291.2" y="156.8">7</text>
<text x="291.2" y="161.8">8</text>
<text x="296.2" y="158">7</text>
<text x="298.2" y="160.6">GND</text>
<text x="154.3" y="165.4" transform="rotate(-90 154.3 165.4)">2</text>
<text x="175.1" y="163.1">+t°</text>
<text x="187.3" y="162.9" transform="rotate(-90 187.3 162.9)">1</text>
<text x="202.5" y="162.9" transform="rotate(-90 202.5 162.9)">1</text>
<text x="291.2" y="166.9">9</text>
<text x="296.2" y="163.1">8</text>
<text x="187.3" y="173.2" transform="rotate(-90 187.3 173.2)">2</text>
<text x="202.5" y="173.2" transform="rotate(-90 202.5 173.2)">2</text>
<text x="289.9" y="172">10</text>
<text x="295.6" y="170.7">Shielding</text>
<text x="154.3" y="175.4" transform="rotate(-90 154.3 175.4)">1</text>
<text x="3.1" y="185.7">F</text>
<text x="325.4" y="185.7">F</text>
<text x="42.6" y="208.5" transform="rotate(-90 42.6 208.5)">2</text>
<text x="199.8" y="206.2">LED_1</text>
<text x="217.9" y="205">1</text>
<text x="227.9" y="205">2</text>
<text x="233.1" y="205">1</text>
<text x="243.1" y="205">2</text>
<text x="83.4" y="212.6">1</text>
<text x="87.6" y="213.8">VDD</text>
<text x="97.7" y="213.8">VSS</text>
<text x="106.1" y="212.6">8</text>
<text x="296.6" y="215.1">1</text>
<text x="3" y="219.3">G</text>
<text x="42.6" y="218.5" transform="rotate(-90 42.6 218.5)">1</text>
<text x="83.1" y="217.6">2</text>
<text x="87.6" y="218.9">RA5</text>
<text x="97.7" y="218.9">RA0</text>
<text x="106.1" y="217.6">7</text>
<text x="116.9" y="218.9">DAT</text>
<text x="282.2" y="216.4">VPP</text>
<text x="296.2" y="220.2">2</text>
<text x="300.7" y="216.4">VPP</text>
<text x="300.7" y="221.5">VDD</text>
<text x="325.3" y="219.3">G</text>
<text x="47.9" y="222.7">1</text>
<text x="57.9" y="222.7">2</text>
<text x="63.1" y="222.7">1</text>
<text x="73.1" y="222.7">2</text>
<text x="83.1" y="222.7">3</text>
<text x="83.1" y="227.8">4</text>
<text x="87.6" y="224">RA4</text>
<text x="97.7" y="224">RA1</text>
<text x="106.1" y="227.8">5</text>
<text x="106.1" y="222.7">6</text>
<text x="117" y="224">CLK</text>
<text x="149.2" y="223.7" transform="rotate(-90 149.2 223.7)">2</text>
<text x="296.2" y="225.3">3</text>
<text x="300.7" y="226.5">VSS</text>
<text x="42.6" y="231.3" transform="rotate(-90 42.6 231.3)">2</text>
<text x="87.6" y="229.1">RA3</text>
<text x="97.7" y="229.1">RA2</text>
<text x="116" y="229.1">LED_2</text>
<text x="149.2" y="233.7" transform="rotate(-90 149.2 233.7)">1</text>
<text x="281.9" y="231.6">DAT</text>
<text x="296.2" y="230.3">4</text>
<text x="300.7" y="231.6">DAT</text>
<text x="64" y="234.1">VPP</text>
<text x="281.9" y="236.7">CLK</text>
<text x="296.2" y="235.4">5</text>
<text x="300.7" y="236.7">CLK</text>
<text x="42.6" y="241.3" transform="rotate(-90 42.6 241.3)">1</text>
<text x="61.2" y="241.7">SIGNAL2</text>
<text x="87.2" y="240.5">1</text>
<text x="97.2" y="240.5">2</text>
<text x="116.9" y="241.7">DAT</text>
<text x="199.7" y="241.7">LED_2</text>
<text x="217.6" y="240.5">2</text>
<text x="227.9" y="240.5">1</text>
<text x="233.1" y="240.5">1</text>
<text x="243.1" y="240.5">2</text>
<text x="62.8" y="249.4">LED_1</text>
<text x="87.2" y="248.1">1</text>
<text x="97.2" y="248.1">2</text>
<text x="117" y="249.4">CLK</text>
<text x="3" y="252.9">H</text>
<text x="325.3" y="252.9">H</text>
<text x="15.6" y="265.8">1</text>
<text x="48.3" y="265.8">2</text>
<text x="81.3" y="265.8">3</text>
<text x="114.3" y="265.8">4</text>
<text x="147.3" y="265.8">5</text>
<text x="180.3" y="265.8">6</text>
<text x="213.3" y="265.8">7</text>
<text x="246.2" y="265.8">8</text>
<text x="279.2" y="265.8">9</text>
<text x="311" y="265.8">10</text>
</g>
<g font-size="2.3" fill="#800000">
<text x="99.1" y="42.6">VCC</text>
<text x="152.3" y="42.6">VCC</text>
<text x="167.6" y="42.6">VCC</text>
<text x="239.9" y="42.6">VCC</text>
<text x="283" y="42.6">VCC</text>
<text x="304.6" y="42.6">VCC</text>
<text x="78.7" y="101">GND</text>
<text x="157.3" y="101">GND</text>
<text x="167.5" y="101">GND</text>
<text x="239.8" y="101">GND</text>
<text x="250" y="101">GND</text>
<text x="304.5" y="101">GND</text>
<text x="25.5" y="118.7">VCC</text>
<text x="88.9" y="118.7">VCC</text>
<text x="99.1" y="118.7">VCC</text>
<text x="132" y="118.7">VCC</text>
<text x="160" y="118.7">VCC</text>
<text x="231" y="118.7">VCC</text>
<text x="279.2" y="118.7">VCC</text>
<text x="25.4" y="182.1">GND</text>
<text x="132" y="182.1">GND</text>
<text x="152.3" y="182.1">GND</text>
<text x="185.3" y="182.1">GND</text>
<text x="200.5" y="182.1">GND</text>
<text x="230.9" y="182.1">GND</text>
<text x="274.1" y="182.1">GND</text>
<text x="284.2" y="182.1">GND</text>
<text x="40.7" y="199.9">VCC</text>
<text x="76.2" y="199.9">VCC</text>
<text x="147.3" y="199.9">VCC</text>
<text x="269.1" y="199.9">VCC</text>
<text x="246.2" y="217.6">GND</text>
<text x="40.6" y="253.2">GND</text>
<text x="137" y="253.2">GND</text>
<text x="147.2" y="253.2">GND</text>
<text x="246.2" y="253.2">GND</text>
<text x="269" y="253.2">GND</text>
</g>
<g font-size="2.3" fill="#000080">
<text x="114.2" y="51.5">U4224B</text>
<text x="138.3" y="62.9">X1</text>
<text x="243.9" y="60.1">R1</text>
<text x="260.1" y="61.6">SN74AHCT1G14</text>
<text x="21.6" y="71.8">E1</text>
<text x="29.4" y="70.3">C1</text>
<text x="40.3" y="70.3">VC1</text>
<text x="171.5" y="66.5">C7</text>
<text x="308.6" y="66.5">C8</text>
<text x="93.6" y="74.1">C2</text>
<text x="136.8" y="79.1">C3</text>
<text x="220.5" y="83">R2</text>
<text x="232.2" y="80.7">BC847</text>
<text x="260.1" y="81.9">U1</text>
<text x="93.6" y="84.2">C4</text>
<text x="136.8" y="89.3">C5</text>
<text x="233.5" y="89.5">Q1</text>
<text x="108.9" y="96.1">U2</text>
<text x="294.1" y="123.5">J1</text>
<text x="92.9" y="131.1">R4</text>
<text x="103" y="131.1">R5</text>
<text x="163.9" y="128.6">R3</text>
<text x="109.1" y="137.7">595-SN75176ADR</text>
<text x="170" y="136.5">PFMF.020.2</text>
<text x="30.5" y="148.9">C6</text>
<text x="149.7" y="149.2">R6</text>
<text x="170" y="145.4">F1</text>
<text x="235" y="147.6">C9</text>
<text x="170" y="156.8">PFMF.020.2</text>
<text x="109.1" y="163.1">U3</text>
<text x="170" y="165.6">F2</text>
<text x="189.1" y="163.1">SMP75</text>
<text x="204.3" y="163.1">SMP75</text>
<text x="156.3" y="169.2">R7</text>
<text x="181.4" y="173.3">D1</text>
<text x="196.7" y="173.3">D2</text>
<text x="220.5" y="203.4">R8</text>
<text x="88.8" y="208.8">PIC16F15214</text>
<text x="233.5" y="208.8">D3</text>
<text x="44.7" y="212.3">R10</text>
<text x="50.5" y="221.2">R11</text>
<text x="65.7" y="226">JP1</text>
<text x="151.2" y="227.5">C10</text>
<text x="44.7" y="235.2">C11</text>
<text x="86.3" y="234.1">U4</text>
<text x="220.5" y="239">R9</text>
<text x="89.8" y="243.8">JP2</text>
<text x="233.5" y="244.3">D4</text>
<text x="299.2" y="240.7">J2</text>
<text x="89.8" y="251.4">JP3</text>
</g>
<g font-size="2.3" fill="#980000">
<text x="243.9" y="62.7">10k</text>
<text x="135.8" y="70.5">77.5kHz</text>
<text x="171.5" y="69">100nF</text>
<text x="308.6" y="69">100nF</text>
<text x="21.6" y="74.3">128uH</text>
<text x="29.4" y="72.8">33nF</text>
<text x="40.3" y="72.8">5.5pF - 40pF</text>
<text x="93.6" y="79.7">10pF</text>
<text x="93.6" y="89.8">6.8nF</text>
<text x="136.8" y="84.7">10nF</text>
<text x="220.5" y="88.5">100k</text>
<text x="136.8" y="94.9">33nF</text>
<text x="163.9" y="131.1">20k</text>
<text x="92.9" y="133.7">10k</text>
<text x="103" y="133.7">10k</text>
<text x="30.5" y="151.4">10uF</text>
<text x="148.5" y="151.7">120R</text>
<text x="235" y="150.2">100nF</text>
<text x="156.3" y="171.7">20k</text>
<text x="220.5" y="209">330R</text>
<text x="44.7" y="214.9">10k</text>
<text x="50.5" y="226.8">330R</text>
<text x="151.2" y="230.1">100nF</text>
<text x="44.7" y="237.7">10nF</text>
<text x="220.5" y="244.5">330R</text>
</g>
</svg>
